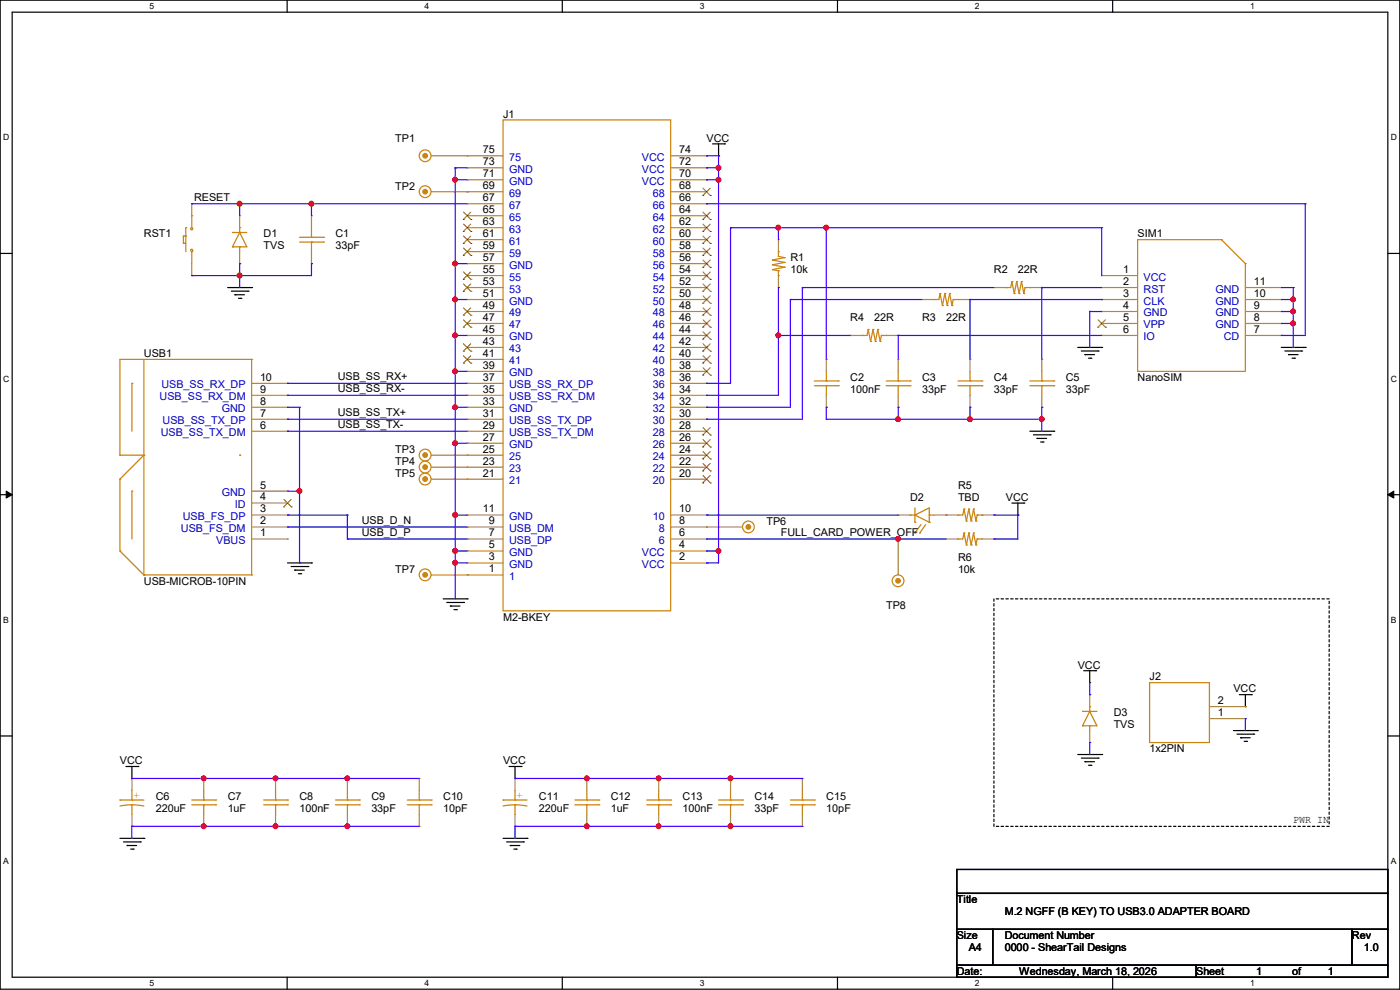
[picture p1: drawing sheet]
<svg xmlns="http://www.w3.org/2000/svg" width="297mm" height="210mm" viewBox="0 0 297 210" stroke-linecap="round" stroke-linejoin="round" font-family="sans-serif">
<path d="M0 0h297v209.8h-297zM2.6 2.6h291.8v204.7h-291.8z" fill="none" stroke="#000" stroke-width=".25"/>
<g fill="#fff">
<path d="M31.7 .3h1v2h-1z"/>
<path d="M31.7 207.6h1v1.9h-1z"/>
</g>
<path d="M60.9 0v2.6M60.9 207.3v2.5" fill="none" stroke="#000" stroke-width=".25"/>
<g fill="#fff">
<path d="M90.1 .3h1v2h-1z"/>
<path d="M90.1 207.6h1v1.9h-1z"/>
</g>
<path d="M119.3 0v2.6M119.3 207.3v2.5" fill="none" stroke="#000" stroke-width=".25"/>
<g fill="#fff">
<path d="M148.5 .3h.9v2h-.9z"/>
<path d="M148.5 207.6h.9v1.9h-.9z"/>
</g>
<path d="M177.7 0v2.6M177.7 207.3v2.5" fill="none" stroke="#000" stroke-width=".25"/>
<g fill="#fff">
<path d="M206.8 .3h1v2h-1z"/>
<path d="M206.8 207.6h1v1.9h-1z"/>
</g>
<path d="M236.1 0v2.6M236.1 207.3v2.5" fill="none" stroke="#000" stroke-width=".25"/>
<g fill="#fff">
<path d="M265.2 .3h1v2h-1z"/>
<path d="M265.2 207.6h1v1.9h-1z"/>
<path d="M.7 28.2h1.2v1.9h-1.2z"/>
<path d="M295.1 28.2h1.2v1.9h-1.2z"/>
<path d="M.7 79.3h1.2v2h-1.2z"/>
<path d="M295.1 79.3h1.2v2h-1.2z"/>
</g>
<path d="M0 53.8h2.6M294.4 53.8h2.6" fill="none" stroke="#000" stroke-width=".25"/>
<g fill="#fff">
<path d="M.7 130.5h1.2v2h-1.2z"/>
<path d="M295.1 130.5h1.1v2h-1.1z"/>
</g>
<path d="M0 104.9h2.6M294.4 104.9h2.6" fill="none" stroke="#000" stroke-width=".25"/>
<path d="M1.3 104.2l1.3 .7-1.3 .8zM294.4 104.9l1.3-.7v1.5z" fill="#000" stroke="#000" stroke-width=".21"/>
<g fill="#fff">
<path d="M.7 181.7h1.2v2h-1.2z"/>
<path d="M295.1 181.7h1.1v2h-1.1z"/>
</g>
<g fill="none" stroke="#000" stroke-width=".25">
<path d="M151.2 30.5h2.5M152.4 33.1h.1M152.4 30.5v2.6M153.7 30.5h.1M48.3 61h5.1M49.1 61.8h3.5M49.8 62.5h.1M49.8 62.5h2.1M50.6 63.3h.5M51.1 63.3h.1M52.6 61.8h.1M53.4 61h.1"/>
<path d="M228.6 73.7h5.1M229.4 74.5h3.6M230.2 75.2h.1M230.2 75.2h2M230.9 76h.5M231.4 76h.1M233 74.5h.1M233.7 73.7h.1M271.8 73.7h5.1M272.6 74.5h3.5M273.3 75.2h.1M273.3 75.2h2.1"/>
<path d="M274.1 76h.5M274.6 76h.1M276.1 74.5h.1M276.9 73.7h.1M218.5 91.5h5.1M219.2 92.2h3.6M220 93h.1M220 93h2M220.8 93.8h.5M221.3 93.8h.1M222.8 92.2h.1M223.6 91.5h.1"/>
<path d="M61 119.4h5.1M66.1 119.4h.1M214.7 106.7h2.5M215.9 109.3h.1M215.9 106.7v2.6M217.2 106.7h.1M61.8 120.2h3.5M62.5 120.9h.1M62.5 120.9h2.1M63.3 121.7h.5M63.8 121.7h.1M65.3 120.2h.1"/>
<path d="M94 127h5.1M94.8 127.8h3.5M95.5 128.6h.1M95.5 128.6h2.1M96.3 129.3h.5M96.8 129.3h.1M98.3 127.8h.1M99.1 127h.1M0 156.1h2.6M229.9 142.3h2.6M231.2 144.8h.1M231.2 142.3v2.5"/>
<path d="M232.5 142.3h.1M261.7 155h5M262.4 155.7h3.6M262.9 147.4h2.6M263.2 156.5h.1M263.2 156.5h2M263.9 157.3h.6M264.2 149.9h.1M264.2 147.4v2.5M264.5 157.3h.1M265.5 147.4h.1M266 155.7h.1"/>
<path d="M266.7 155h.1M294.4 156.1h2.6M25.4 177.8h5.1M26.2 178.6h3.6M26.7 162.6h2.6M27 179.4h.1M27 179.4h2M28 165.1h.1M28 162.6v2.5M29.3 162.6h.1M29.8 178.6h.1M30.5 177.8h.1"/>
<path d="M106.7 177.8h5.1M107.5 178.6h3.5M108 162.6h2.5M108.2 179.4h.1M108.2 179.4h2.1M109.3 165.1h.1M109.3 162.6v2.5M110.5 162.6h.1M111 178.6h.1M111.8 177.8h.1M228.6 160.1h5.1M229.4 160.8h3.6"/>
<path d="M230.2 161.6h.1M230.2 161.6h2M230.9 162.3h.5M231.4 162.3h.1M233 160.8h.1M233.7 160.1h.1M27.7 180.1h.5M28.2 180.1h.1M109 180.1h.5M109.5 180.1h.1M203 184.4h91.4v5.1h-91.4zM203 189.5h91.4v7.6h-91.4z"/>
<path d="M203 197.1h7.6v7.7h-7.6zM210.6 197.1h76.2v7.7h-76.2zM286.8 197.1h7.6v7.7h-7.6zM203 204.8h50.8v2.5h-50.8zM253.8 204.8h40.6v2.5h-40.6z"/>
</g>
<path d="M210.9 127h71.1v48.3h-71.1z" fill="none" stroke="#000" stroke-width=".25" stroke-dasharray=".5"/>
<g fill="none" stroke="#cc8006" stroke-width=".25">
<path d="M106.7 25.4h35.6v104.2h-35.6zM38.9 51.6h.1M38.9 50.1h.1M38.9 51.6h.5M38.9 50.1v1.5M38.9 50.1h.5M39.4 48.3h.1M39.4 50.1h.1M39.4 48.3v5.1M40.7 53.4h.1M40.7 45.8h.1M40.7 45.8v2.5"/>
<path d="M40.7 53.4v2.5M49.3 52.4h.1M49.3 49.3h.1M49.3 49.3h3.1M50.8 49.3h.1M50.8 48.3h.1M50.8 52.4h.1M50.8 49.3l1.6 3.1h-3.1M50.8 49.3l-1.5 3.1M50.8 48.3v1M50.8 52.4v1M63.5 50.3h5.1"/>
<path d="M63.5 51.4h5.1M66.1 50.3h.1M66.1 51.4h.1M66.1 48.3v2M66.1 51.4v2M68.6 50.3h.1M68.6 51.4h.1M163.9 55.2h.1M163.9 57.2h.1M163.9 56.2h.1M163.9 55.2l2.5 .5M163.9 57.2l1.2 .2"/>
<path d="M163.9 56.2l2.5 .5M165.1 53.4h.1M165.1 57.4h.1M165.1 58.5h.1M165.1 53.4v1l1.3 .3M165.1 57.4v1.1M166.4 54.7h.1M166.4 55.7h.1M166.4 56.7h.1M166.4 54.7l-2.5 .5M166.4 56.7l-2.5 .5M166.4 55.7l-2.5 .5"/>
<path d="M214.7 59.7h.1M214.7 59.7l-.3 1.3h-1M214.7 59.7l.5 2.6M215.7 59.7h.1M215.7 59.7l-.5 2.6M215.7 59.7l.5 2.6M216.7 59.7h.1M216.7 59.7l.5 2.6M216.7 59.7l-.5 2.6M259.1 50.8h.1M259.1 50.8h-17.8v28h22.9v-22.9M259.1 50.8l5.1 5.1"/>
<path d="M264.2 55.9h.1M30.5 76.2v45.8M53.4 76.2h.1M53.4 76.2v45.8M53.4 76.2h-28v20.4M175.3 78.8v2M182.9 71.2h.1M184.2 69.9h.1M184.2 69.9l-.3 1.3h-1M184.2 69.9l.5 2.5M184.7 72.4h.1M185.2 69.9h.1"/>
<path d="M185.2 69.9l-.5 2.5M185.2 69.9l.5 2.5M185.7 72.4h.1M186.2 69.9h.1M186.2 69.9l.5 2.5M186.2 69.9l-.5 2.5M186.7 72.4h.1M187 71.2h.1M187 71.2h1M187 71.2l-.3 1.2M188 71.2h.1M190.5 78.8v2"/>
<path d="M198.2 63.5h.1M199.4 62.3h.1M199.4 62.3l-.2 1.2h-1M199.4 62.3l.5 2.5M199.9 64.8h.1M200.4 62.3h.1M200.4 62.3l-.5 2.5M200.4 62.3l.6 2.5M201 64.8h.1M201.5 62.3h.1M201.5 62.3l.5 2.5M201.5 62.3l-.5 2.5"/>
<path d="M202 64.8h.1M202.2 63.5h.1M202.2 63.5h1M202.2 63.5l-.2 1.3M203.2 63.5h.1M205.8 78.8v2M213.4 61h.1M215.2 62.3h.1M216.2 62.3h.1M217.2 62.3h.1M217.5 61h.1M217.5 61h1"/>
<path d="M217.5 61l-.3 1.3M218.5 61h.1M221 78.8v2M25.4 96.6h.1M25.4 96.6h5.1M28 81.3h.1M28 81.3v10.2M30.5 96.6h.1M30.5 96.6l-5.1 5M50.8 96.6h.1M172.8 80.8h5M172.8 81.8h5"/>
<path d="M175.3 80.8h.1M175.3 81.8h.1M175.3 81.8v2.1M177.8 80.8h.1M177.8 81.8h.1M188 80.8h5.1M188 81.8h5.1M190.5 80.8h.1M190.5 81.8h.1M190.5 81.8v2.1M193.1 80.8h.1M193.1 81.8h.1"/>
<path d="M203.2 80.8h5.1M203.2 81.8h5.1M205.8 80.8h.1M205.8 81.8h.1M205.8 81.8v2.1M208.3 80.8h.1M208.3 81.8h.1M218.5 80.8h5.1M218.5 81.8h5.1M221 80.8h.1M221 81.8h.1M221 81.8v2.1"/>
<path d="M223.6 80.8h.1M223.6 81.8h.1M25.4 101.6h.1M25.4 116.9h.1M25.4 101.6v15.3M25.4 116.9l5.1 5.1M28 104.2h.1M28 104.2v10.1M193.1 109.3h.1M193.1 109.3h1M194.1 109.3h.1M194.1 110.8h.1"/>
<path d="M194.1 113.1h.1M194.1 109.3l3-1.6v3.1M194.1 109.3l3 1.5M194.1 107.7v3.1M195.1 113.1h.1M195.4 111.3l-1.3 1.8M196.4 111.3l-1.3 1.8M197.1 110.8h.1M197.1 109.3h.1M197.1 109.3h1.1M203.2 114.3h.1M203.2 109.3h.1"/>
<path d="M204.5 113.1h.1M204.5 108h.1M204.5 113.1l-.2 1.2h-1.1M204.5 113.1l.5 2.5M204.5 108l.5 2.5M204.5 108l-.2 1.3h-1.1M205 115.6h.1M205 110.5h.1M205.5 113.1h.1M205.5 108h.1M205.5 108l-.5 2.5M205.5 113.1l-.5 2.5"/>
<path d="M205.5 108l.5 2.5M205.5 113.1l.5 2.5M206 115.6h.1M206 110.5h.1M206.5 113.1h.1M206.5 108h.1M206.5 108l-.5 2.5M206.5 113.1l.6 2.5M206.5 113.1l-.5 2.5M206.5 108l.6 2.5M207.1 115.6h.1M207.1 110.5h.1"/>
<path d="M207.3 114.3h.1M207.3 109.3h.1M207.3 114.3h1M207.3 114.3l-.2 1.3M207.3 109.3l-.2 1.2M207.3 109.3h1M208.3 114.3h.1M208.3 109.3h.1M30.5 122h.1M30.5 122h22.9M53.4 122h.1M229.7 154h.1"/>
<path d="M229.7 150.9h.1M229.7 150.9h3M231.2 150.9h.1M231.2 149.9h.1M231.2 154h.1M231.2 150.9l1.5 3.1h-3M231.2 150.9l-1.5 3.1M231.2 149.9v1M231.2 154v1M243.9 144.8h12.7v12.7h-12.7zM25.4 169.7h.1M25.4 171a12.6 12.6 0 0 1 5.1 0"/>
<path d="M25.4 169.7h5.1M28 170.7h.1M28 169.7h.1M28 167.7v2M28 170.7v2.1M40.7 169.7h5.1M40.7 170.7h5.1M43.2 169.7h.1M43.2 170.7h.1M43.2 167.7v2M43.2 170.7v2.1M45.8 169.7h.1"/>
<path d="M45.8 170.7h.1M55.9 169.7h5.1M55.9 170.7h5.1M58.5 169.7h.1M58.5 170.7h.1M58.5 167.7v2M58.5 170.7v2.1M61 169.7h.1M61 170.7h.1M71.2 169.7h5M71.2 170.7h5M73.7 169.7h.1"/>
<path d="M73.7 170.7h.1M73.7 167.7v2M73.7 170.7v2.1M76.2 169.7h.1M76.2 170.7h.1M86.4 169.7h5.1M86.4 170.7h5.1M88.9 169.7h.1M88.9 170.7h.1M88.9 167.7v2M88.9 170.7v2.1M91.5 169.7h.1"/>
<path d="M91.5 170.7h.1M106.7 169.7h.1M106.7 171a12.6 12.6 0 0 1 5.1 0M106.7 169.7h5.1M109.3 170.7h.1M109.3 169.7h.1M109.3 167.7v2M109.3 170.7v2.1M122 169.7h5M122 170.7h5M124.5 169.7h.1M124.5 170.7h.1"/>
<path d="M124.5 167.7v2M124.5 170.7v2.1M127 169.7h.1M127 170.7h.1M137.2 169.7h5.1M137.2 170.7h5.1M139.7 169.7h.1M139.7 170.7h.1M139.7 167.7v2M139.7 170.7v2.1M142.3 169.7h.1M142.3 170.7h.1"/>
<path d="M152.4 169.7h5.1M152.4 170.7h5.1M155 169.7h.1M155 170.7h.1M155 167.7v2M155 170.7v2.1M157.5 169.7h.1M157.5 170.7h.1M167.7 169.7h5.1M167.7 170.7h5.1M170.2 169.7h.1M170.2 170.7h.1"/>
<path d="M170.2 167.7v2M170.2 170.7v2.1M172.8 169.7h.1M172.8 170.7h.1"/>
<circle cx="90.2" cy="33" r="1.25"/>
<circle cx="40.7" cy="53.1" r=".23"/>
<circle cx="40.7" cy="48.5" r=".23"/>
<circle cx="90.2" cy="40.7" r="1.25"/>
<circle cx="90.2" cy="99.1" r="1.25"/>
<circle cx="90.2" cy="96.5" r="1.25"/>
<circle cx="90.2" cy="101.6" r="1.25"/>
<circle cx="158.8" cy="111.8" r="1.25"/>
<circle cx="90.2" cy="121.9" r="1.25"/>
<circle cx="190.5" cy="123.2" r="1.25"/>
</g>
<g fill="none" stroke="#a84" stroke-width=".25">
<path d="M91.5 33.1h15.2M99.1 38.1h.1M99.1 35.6h.1M99.1 33.1h.1M99.1 38.1h7.6M99.1 35.6h7.6M142.3 38.1h7.6M142.3 35.6h7.6M142.3 33.1h7.6M149.9 38.1h.1M149.9 35.6h.1M149.9 33.1h.1"/>
<path d="M40.7 58.5h.1M40.7 43.2h.1M40.7 43.2v2.6M40.7 55.9v2.6M50.8 55.9h.1M50.8 45.8h.1M50.8 45.8v2.5M50.8 53.4v2.5M66.1 55.9h.1M66.1 45.8h.1M66.1 45.8v2.5M66.1 53.4v2.5"/>
<path d="M91.5 40.7h15.2M99.1 58.5h.1M99.1 55.9h.1M99.1 53.4h.1M99.1 50.8h.1M99.1 48.3h.1M99.1 45.8h.1M99.1 43.2h.1M99.1 40.7h.1M99.1 58.5h7.6M99.1 55.9h7.6M99.1 53.4h7.6"/>
<path d="M99.1 50.8h7.6M99.1 48.3h7.6M99.1 45.8h7.6M99.1 43.2h7.6M142.3 58.5h7.6M142.3 55.9h7.6M142.3 53.4h7.6M142.3 50.8h7.6M142.3 48.3h7.6M142.3 45.8h7.6M142.3 43.2h7.6M142.3 40.7h7.6"/>
<path d="M149.9 58.5h.1M149.9 55.9h.1M149.9 53.4h.1M149.9 50.8h.1M149.9 48.3h.1M149.9 45.8h.1M149.9 43.2h.1M149.9 40.7h.1M165.1 50.8h.1M165.1 50.8v2.6M165.1 58.5v2.5M233.7 58.5h.1"/>
<path d="M233.7 58.5h7.6M99.1 78.8h.1M99.1 76.2h.1M99.1 73.7h.1M99.1 71.2h.1M99.1 68.6h.1M99.1 66.1h.1M99.1 63.5h.1M99.1 61h.1M99.1 71.2h7.6M99.1 78.8h7.6M99.1 76.2h7.6"/>
<path d="M99.1 73.7h7.6M99.1 68.6h7.6M99.1 66.1h7.6M99.1 63.5h7.6M99.1 61h7.6M142.3 71.2h7.6M142.3 78.8h7.6M142.3 76.2h7.6M142.3 73.7h7.6M142.3 68.6h7.6M142.3 66.1h7.6M142.3 63.5h7.6"/>
<path d="M142.3 61h7.6M149.9 78.8h.1M149.9 76.2h.1M149.9 73.7h.1M149.9 71.2h.1M149.9 68.6h.1M149.9 66.1h.1M149.9 63.5h.1M149.9 61h.1M165.1 61h.1M175.3 76.2h.1M175.3 76.2v2.6"/>
<path d="M180.4 71.2h.1M180.4 71.2h2.5M188 71.2h2.5M190.5 71.2h.1M190.5 76.2h.1M190.5 76.2v2.6M195.6 63.5h.1M195.6 63.5h2.6M203.2 63.5h2.6M205.8 76.2h.1M205.8 63.5h.1M205.8 76.2v2.6"/>
<path d="M210.9 61h.1M210.9 61h2.5M218.5 61h2.5M221 76.2h.1M221 61h.1M221 76.2v2.6M233.7 61h.1M233.7 63.5h.1M233.7 66.1h.1M233.7 68.6h.1M233.7 71.2h.1M233.7 71.2h7.6"/>
<path d="M233.7 68.6h7.6M233.7 66.1h7.6M233.7 63.5h7.6M233.7 61h7.6M264.2 71.2h7.6M264.2 68.6h7.6M264.2 66.1h7.6M264.2 63.5h7.6M264.2 61h7.6M271.8 71.2h.1M271.8 68.6h.1M271.8 66.1h.1"/>
<path d="M271.8 63.5h.1M271.8 61h.1M53.4 91.5h7.6M53.4 88.9h7.6M53.4 86.4h7.6M53.4 83.9h7.6M53.4 81.3h7.6M61 91.5h.1M61 88.9h.1M61 86.4h.1M61 83.9h.1M61 81.3h.1"/>
<path d="M91.5 99.1h15.2M91.5 96.6h15.2M99.1 99.1h.1M99.1 96.6h.1M99.1 94h.1M99.1 91.5h.1M99.1 88.9h.1M99.1 86.4h.1M99.1 83.9h.1M99.1 81.3h.1M99.1 91.5h7.6M99.1 88.9h7.6"/>
<path d="M99.1 86.4h7.6M99.1 83.9h7.6M99.1 81.3h7.6M99.1 94h7.6M142.3 91.5h7.6M142.3 88.9h7.6M142.3 86.4h7.6M142.3 83.9h7.6M142.3 81.3h7.6M142.3 99.1h7.6M142.3 96.6h7.6M142.3 94h7.6"/>
<path d="M149.9 99.1h.1M149.9 96.6h.1M149.9 94h.1M149.9 91.5h.1M149.9 88.9h.1M149.9 86.4h.1M149.9 83.9h.1M149.9 81.3h.1M175.3 86.4h.1M175.3 83.9v2.5M190.5 86.4h.1M190.5 83.9v2.5"/>
<path d="M205.8 86.4h.1M205.8 83.9v2.5M221 86.4h.1M221 83.9v2.5M53.4 114.3h7.6M53.4 111.8h7.6M53.4 109.3h7.6M53.4 106.7h7.6M53.4 104.2h7.6M61 114.3h.1M61 111.8h.1M61 109.3h.1"/>
<path d="M61 106.7h.1M61 104.2h.1M91.5 101.6h15.2M99.1 101.6h.1M99.1 119.4h.1M99.1 116.9h.1M99.1 114.3h.1M99.1 111.8h.1M99.1 109.3h.1M99.1 114.3h7.6M99.1 111.8h7.6M99.1 109.3h7.6"/>
<path d="M99.1 119.4h7.6M99.1 116.9h7.6M142.3 114.3h7.6M142.3 111.8h15.2M142.3 109.3h7.6M142.3 101.6h7.6M142.3 119.4h7.6M142.3 116.9h7.6M149.9 119.4h.1M149.9 116.9h.1M149.9 114.3h.1M149.9 111.8h.1"/>
<path d="M149.9 109.3h.1M149.9 101.6h.1M190.5 114.3h.1M190.5 109.3h.1M190.5 109.3h2.6M190.5 114.3v7.7M198.2 109.3h5M200.7 114.3h.1M200.7 109.3h.1M200.7 114.3h2.5M208.3 114.3h2.6M208.3 109.3h2.6"/>
<path d="M210.9 114.3h.1M210.9 109.3h.1M91.5 122h15.2M99.1 122h.1M231.2 157.5h.1M231.2 147.4h.1M231.2 147.4v2.5M231.2 155v2.5M256.6 152.4h7.6M256.6 149.9h7.6M264.2 152.4h.1M264.2 149.9h.1"/>
<path d="M28 165.1h.1M28 175.3h.1M28 165.1v2.6M28 172.8v2.5M43.2 175.3h.1M43.2 165.1h.1M43.2 165.1v2.6M43.2 172.8v2.5M58.5 175.3h.1M58.5 165.1h.1M58.5 165.1v2.6M58.5 172.8v2.5"/>
<path d="M73.7 175.3h.1M73.7 165.1h.1M73.7 165.1v2.6M73.7 172.8v2.5M88.9 175.3h.1M88.9 165.1h.1M88.9 165.1v2.6M88.9 172.8v2.5M109.3 165.1h.1M109.3 175.3h.1M109.3 165.1v2.6M109.3 172.8v2.5"/>
<path d="M124.5 175.3h.1M124.5 165.1h.1M124.5 165.1v2.6M124.5 172.8v2.5M139.7 175.3h.1M139.7 165.1h.1M139.7 165.1v2.6M139.7 172.8v2.5M155 175.3h.1M155 165.1h.1M155 165.1v2.6M155 172.8v2.5"/>
<path d="M170.2 175.3h.1M170.2 165.1h.1M170.2 165.1v2.6M170.2 172.8v2.5"/>
</g>
<g fill="none" stroke="#804000" stroke-width=".21">
<path d="M149.1 39.9l1.6 1.6M150.7 39.9l-1.6 1.6M98.3 59.3h.1M98.3 54.2h.1M98.3 51.6h.1M98.3 49.1h.1M98.3 46.6h.1M98.3 57.7l1.6 1.6M98.3 52.6l1.6 1.6M98.3 50.1l1.6 1.5M98.3 47.5l1.6 1.6M98.3 45l1.6 1.6"/>
<path d="M99.9 57.7l-1.6 1.6M99.9 52.6l-1.6 1.6M99.9 50.1l-1.6 1.5M99.9 47.5l-1.6 1.6M99.9 45l-1.6 1.6M99.9 59.3h.1M99.9 54.2h.1M99.9 51.6h.1M99.9 49.1h.1M99.9 46.6h.1M149.1 59.3h.1M149.1 56.7h.1"/>
<path d="M149.1 54.2h.1M149.1 51.6h.1M149.1 49.1h.1M149.1 46.6h.1M149.1 41.5h.1M149.1 57.7l1.6 1.6M149.1 55.2l1.6 1.5M149.1 52.6l1.6 1.6M149.1 50.1l1.6 1.5M149.1 47.5l1.6 1.6M149.1 45l1.6 1.6M150.7 57.7l-1.6 1.6"/>
<path d="M150.7 55.2l-1.6 1.5M150.7 52.6l-1.6 1.6M150.7 50.1l-1.6 1.5M150.7 47.5l-1.6 1.6M150.7 45l-1.6 1.6M150.7 59.3h.1M150.7 56.7h.1M150.7 54.2h.1M150.7 51.6h.1M150.7 49.1h.1M150.7 46.6h.1M150.7 41.5h.1"/>
<path d="M98.3 77h.1M98.3 74.5h.1M98.3 69.4h.1M98.3 66.9h.1M98.3 61.8h.1M98.3 75.5l1.6 1.5M98.3 72.9l1.6 1.6M98.3 67.9l1.6 1.5M98.3 65.3l1.6 1.6M98.3 60.2l1.6 1.6M99.9 67.9l-1.6 1.5M99.9 75.5l-1.6 1.5"/>
<path d="M99.9 72.9l-1.6 1.6M99.9 65.3l-1.6 1.6M99.9 60.2l-1.6 1.6M99.9 77h.1M99.9 74.5h.1M99.9 69.4h.1M99.9 66.9h.1M99.9 61.8h.1M149.1 79.6h.1M149.1 77h.1M149.1 74.5h.1M149.1 72h.1"/>
<path d="M149.1 69.4h.1M149.1 66.9h.1M149.1 64.3h.1M149.1 61.8h.1M149.1 78l1.6 1.6M149.1 75.5l1.6 1.5M149.1 72.9l1.6 1.6M149.1 70.4l1.6 1.6M149.1 67.9l1.6 1.5M149.1 65.3l1.6 1.6M149.1 62.8l1.6 1.5M149.1 60.2l1.6 1.6"/>
<path d="M150.7 78l-1.6 1.6M150.7 75.5l-1.6 1.5M150.7 72.9l-1.6 1.6M150.7 70.4l-1.6 1.6M150.7 67.9l-1.6 1.5M150.7 65.3l-1.6 1.6M150.7 62.8l-1.6 1.5M150.7 60.2l-1.6 1.6M150.7 79.6h.1M150.7 77h.1M150.7 74.5h.1M150.7 72h.1"/>
<path d="M150.7 69.4h.1M150.7 66.9h.1M150.7 64.3h.1M150.7 61.8h.1M232.9 69.4h.1M233 67.9l1.5 1.5M234.5 67.9l-1.6 1.5M234.5 69.4h.1M149.1 99.9h.1M149.1 97.4h.1M149.1 94.8h.1M149.1 92.3h.1"/>
<path d="M149.1 98.3l1.6 1.6M149.1 95.8l1.6 1.6M149.1 93.3l1.6 1.5M149.1 90.7l1.6 1.6M150.7 98.3l-1.6 1.6M150.7 95.8l-1.6 1.6M150.7 93.3l-1.6 1.5M150.7 90.7l-1.6 1.6M150.7 99.9h.1M150.7 97.4h.1M150.7 94.8h.1M150.7 92.3h.1"/>
<path d="M60.2 107.5h.1M60.2 106l1.6 1.5M61.8 106l-1.6 1.5M61.8 107.5h.1M149.1 102.4h.1M149.1 100.9l1.6 1.5M150.7 100.9l-1.6 1.5M150.7 102.4h.1"/>
</g>
<g fill="#cc8006" stroke="#cc8006" stroke-width=".25">
<circle cx="90.2" cy="101.6" r=".49"/>
<circle cx="190.5" cy="123.2" r=".49"/>
<circle cx="90.2" cy="99.1" r=".49"/>
<circle cx="90.2" cy="121.9" r=".49"/>
<circle cx="90.2" cy="96.5" r=".49"/>
<circle cx="90.2" cy="33" r=".49"/>
<circle cx="90.2" cy="40.7" r=".49"/>
<circle cx="158.8" cy="111.8" r=".49"/>
</g>
<g fill="none" stroke="#4200ff" stroke-width=".25">
<path d="M96.6 35.6h.1M96.6 38.1h.1M96.6 35.6h2.5M96.6 35.6v91.4M96.6 38.1h2.5M149.9 33.1h.1M149.9 35.6h.1M149.9 38.1h.1M149.9 35.6h2.5M149.9 38.1h2.5M149.9 33.1h2.5M152.4 33.1h.1"/>
<path d="M152.4 35.6h.1M152.4 38.1h.1M152.4 33.1v86.3h-2.5M40.7 43.2h.1M40.7 58.5h.1M40.7 43.2h58.4M50.8 43.2h.1M50.8 55.9h.1M50.8 58.5h.1M50.8 43.2v2.6M50.8 55.9v5.1M66.1 43.2h.1"/>
<path d="M66.1 55.9h.1M66.1 43.2v2.6M66.1 55.9v2.6h-25.4M96.6 55.9h.1M96.6 55.9h2.5M149.9 43.2h.1M149.9 43.2h127M155 48.3h.1M155 48.3v33h-5.1M155 48.3h78.7M165.1 48.3h.1M165.1 48.3v2.5"/>
<path d="M175.3 48.3h.1M175.3 48.3v27.9M233.7 48.3h.1M233.7 48.3v10.2M276.9 43.2h.1M276.9 43.2v28h-5.1M96.6 63.5h.1M96.6 71.2h.1M96.6 78.8h.1M96.6 63.5h2.5M96.6 71.2h2.5M96.6 78.8h2.5"/>
<path d="M165.1 71.2h.1M165.1 61h.1M165.1 61v22.9h-15.2M165.1 71.2h15.3M167.7 63.5h.1M167.7 63.5h27.9M167.7 63.5v22.9h-17.8M170.2 61h.1M170.2 61v27.9h-20.3M170.2 61h40.7M190.5 71.2h.1M190.5 71.2h43.2"/>
<path d="M190.5 71.2v5M205.8 63.5h.1M205.8 63.5h27.9M205.8 63.5v12.7M221 61h.1M221 61h12.7M221 61v15.2M231.2 66.1h.1M231.2 66.1v7.6M231.2 66.1h2.5M233.7 63.5h.1M271.8 71.2h.1"/>
<path d="M271.8 63.5h2.6M271.8 66.1h2.6M271.8 61h2.6M271.8 68.6h2.6M274.4 61h.1M274.4 63.5h.1M274.4 66.1h.1M274.4 68.6h.1M274.4 73.7h.1M274.4 61v12.7M61 83.9h.1M61 81.3h.1"/>
<path d="M61 91.5h.1M61 88.9h.1M61 83.9h38.1M61 81.3h38.1M61 91.5h38.1M61 88.9h38.1M61 86.4h2.5M63.5 86.4h.1M63.5 86.4v33M96.6 86.4h.1M96.6 94h.1M96.6 86.4h2.5"/>
<path d="M96.6 94h2.5M149.9 88.9h.1M149.9 86.4h.1M149.9 83.9h.1M149.9 81.3h.1M175.3 88.9h.1M175.3 86.4h.1M175.3 88.9h45.7M175.3 86.4v2.5M190.5 88.9h.1M190.5 86.4h.1M190.5 86.4v2.5"/>
<path d="M205.8 88.9h.1M205.8 86.4h.1M205.8 86.4v2.5M221 86.4h.1M221 88.9h.1M221 86.4v5.1M61 109.3h.1M61 111.8h.1M61 109.3h12.7M61 111.8h38.1M61 104.2h2.5M63.5 104.2h.1"/>
<path d="M63.5 119.4h.1M73.7 109.3h.1M73.7 114.3h.1M73.7 109.3v5M73.7 114.3h25.4M96.6 109.3h.1M96.6 116.9h.1M96.6 119.4h.1M96.6 109.3h2.5M96.6 116.9h2.5M96.6 119.4h2.5M149.9 119.4h.1"/>
<path d="M149.9 116.9h.1M149.9 114.3h.1M149.9 109.3h.1M149.9 109.3h40.6M149.9 114.3h50.8M149.9 116.9h2.5M152.4 116.9h.1M190.5 114.3h.1M210.9 109.3h.1M210.9 114.3h.1M210.9 109.3h5M215.9 109.3h.1"/>
<path d="M215.9 109.3v5h-5M231.2 157.5h.1M231.2 147.4h.1M231.2 144.8v2.6M231.2 157.5v2.6M264.2 152.4h.1M264.2 152.4v2.6M28 165.1h.1M28 175.3h.1M28 165.1h60.9M28 175.3h60.9M28 175.3v2.5"/>
<path d="M43.2 165.1h.1M43.2 175.3h.1M58.5 165.1h.1M58.5 175.3h.1M73.7 165.1h.1M73.7 175.3h.1M109.3 165.1h.1M109.3 175.3h.1M109.3 165.1h60.9M109.3 175.3h60.9M109.3 175.3v2.5M124.5 165.1h.1"/>
<path d="M124.5 175.3h.1M139.7 165.1h.1M139.7 175.3h.1M155 165.1h.1M155 175.3h.1"/>
</g>
<g fill="#f00" stroke="#f00" stroke-width=".25">
<circle cx="96.5" cy="55.9" r=".49"/>
<circle cx="96.5" cy="38.1" r=".49"/>
<circle cx="96.5" cy="71.1" r=".49"/>
<circle cx="96.5" cy="63.5" r=".49"/>
<circle cx="96.5" cy="86.4" r=".49"/>
<circle cx="96.5" cy="78.8" r=".49"/>
<circle cx="96.5" cy="109.2" r=".49"/>
<circle cx="96.5" cy="94" r=".49"/>
<circle cx="96.5" cy="116.9" r=".49"/>
<circle cx="96.5" cy="119.4" r=".49"/>
<circle cx="152.4" cy="116.9" r=".49"/>
<circle cx="152.4" cy="35.6" r=".49"/>
<circle cx="152.4" cy="38.1" r=".49"/>
<circle cx="43.2" cy="165.1" r=".49"/>
<circle cx="58.4" cy="165.1" r=".49"/>
<circle cx="73.7" cy="165.1" r=".49"/>
<circle cx="43.2" cy="175.3" r=".49"/>
<circle cx="58.4" cy="175.3" r=".49"/>
<circle cx="73.7" cy="175.3" r=".49"/>
<circle cx="124.5" cy="165.1" r=".49"/>
<circle cx="155" cy="165.1" r=".49"/>
<circle cx="139.7" cy="165.1" r=".49"/>
<circle cx="124.5" cy="175.3" r=".49"/>
<circle cx="155" cy="175.3" r=".49"/>
<circle cx="139.7" cy="175.3" r=".49"/>
<circle cx="190.5" cy="114.3" r=".49"/>
<circle cx="50.8" cy="43.2" r=".49"/>
<circle cx="66.1" cy="43.2" r=".49"/>
<circle cx="50.8" cy="58.4" r=".49"/>
<circle cx="165.1" cy="71.1" r=".49"/>
<circle cx="205.8" cy="88.9" r=".49"/>
<circle cx="221" cy="88.9" r=".49"/>
<circle cx="190.5" cy="88.9" r=".49"/>
<circle cx="175.3" cy="48.3" r=".49"/>
<circle cx="165.1" cy="48.3" r=".49"/>
<circle cx="63.5" cy="104.2" r=".49"/>
<circle cx="274.3" cy="63.5" r=".49"/>
<circle cx="274.3" cy="66.1" r=".49"/>
<circle cx="274.3" cy="68.6" r=".49"/>
</g>
<g font-size="2.3">
<text x="106.7" y="25">J1</text>
<text x="83.9" y="30.1">TP1</text>
<text x="102.4" y="35.1">73</text>
<text x="102.4" y="32.5">75</text>
<text x="144.1" y="35.1">72</text>
<text x="144.1" y="32.5">74</text>
<text x="149.9" y="30.1">VCC</text>
<text x="83.9" y="40.2">TP2</text>
<text x="102.4" y="40.1">69</text>
<text x="102.4" y="37.6">71</text>
<text x="144.1" y="40.1">68</text>
<text x="144.1" y="37.6">70</text>
<text x="41.2" y="42.7">RESET</text>
<text x="102.4" y="47.8">63</text>
<text x="102.4" y="45.2">65</text>
<text x="102.4" y="42.7">67</text>
<text x="144.1" y="47.8">62</text>
<text x="144.1" y="45.2">64</text>
<text x="144.1" y="42.7">66</text>
<text x="30.5" y="50.4">RST1</text>
<text x="55.9" y="50.4">D1</text>
<text x="55.9" y="52.9">TVS</text>
<text x="71.2" y="50.4">C1</text>
<text x="71.2" y="52.9">33pF</text>
<text x="102.4" y="52.8">59</text>
<text x="102.4" y="50.3">61</text>
<text x="144.1" y="52.8">58</text>
<text x="144.1" y="50.3">60</text>
<text x="241.3" y="50.4">SIM1</text>
<text x="102.4" y="57.9">55</text>
<text x="102.4" y="55.4">57</text>
<text x="144.1" y="57.9">54</text>
<text x="144.1" y="55.4">56</text>
<text x="167.7" y="55.5">R1</text>
<text x="167.7" y="58">10k</text>
<text x="210.9" y="58">R2</text>
<text x="216" y="58">22R</text>
<text x="238.3" y="57.9">1</text>
<text x="102.4" y="65.5">49</text>
<text x="102.4" y="63">51</text>
<text x="102.4" y="60.5">53</text>
<text x="144.1" y="65.5">48</text>
<text x="144.1" y="63">50</text>
<text x="144.1" y="60.5">52</text>
<text x="238.3" y="60.5">2</text>
<text x="238.3" y="63">3</text>
<text x="238.3" y="65.5">4</text>
<text x="266" y="65.5">9</text>
<text x="266" y="63">10</text>
<text x="266" y="60.5">11</text>
<text x="102.4" y="70.6">45</text>
<text x="102.4" y="68.1">47</text>
<text x="144.1" y="70.6">44</text>
<text x="144.1" y="68.1">46</text>
<text x="180.4" y="68.2">R4</text>
<text x="185.5" y="68.2">22R</text>
<text x="195.6" y="68.2">R3</text>
<text x="200.7" y="68.2">22R</text>
<text x="238.3" y="68.1">5</text>
<text x="238.3" y="70.6">6</text>
<text x="266" y="70.6">7</text>
<text x="266" y="68.1">8</text>
<text x="30.5" y="75.8">USB1</text>
<text x="102.4" y="75.7">41</text>
<text x="102.4" y="73.2">43</text>
<text x="144.1" y="75.7">40</text>
<text x="144.1" y="73.2">42</text>
<text x="55.2" y="83.3">9</text>
<text x="55.2" y="80.8">10</text>
<text x="71.7" y="83.1">USB_SS_RX-</text>
<text x="71.7" y="80.6">USB_SS_RX+</text>
<text x="102.4" y="83.3">35</text>
<text x="102.4" y="80.8">37</text>
<text x="102.4" y="78.2">39</text>
<text x="144.1" y="83.3">34</text>
<text x="144.1" y="80.8">36</text>
<text x="144.1" y="78.2">38</text>
<text x="180.4" y="80.9">C2</text>
<text x="180.4" y="83.4">100nF</text>
<text x="195.6" y="80.9">C3</text>
<text x="195.6" y="83.4">33pF</text>
<text x="210.9" y="80.9">C4</text>
<text x="210.9" y="83.4">33pF</text>
<text x="226.1" y="80.9">C5</text>
<text x="226.1" y="83.4">33pF</text>
<text x="241.3" y="80.9">NanoSIM</text>
<text x="55.2" y="88.4">7</text>
<text x="55.2" y="85.9">8</text>
<text x="71.7" y="88.2">USB_SS_TX+</text>
<text x="102.4" y="88.4">31</text>
<text x="102.4" y="85.9">33</text>
<text x="144.1" y="88.4">30</text>
<text x="144.1" y="85.9">32</text>
<text x="55.2" y="90.9">6</text>
<text x="71.7" y="90.8">USB_SS_TX-</text>
<text x="102.4" y="93.5">27</text>
<text x="102.4" y="90.9">29</text>
<text x="144.1" y="93.5">26</text>
<text x="144.1" y="90.9">28</text>
<text x="83.9" y="101.2">TP5</text>
<text x="83.9" y="98.6">TP4</text>
<text x="83.9" y="96.1">TP3</text>
<text x="102.4" y="101.1">21</text>
<text x="102.4" y="98.6">23</text>
<text x="102.4" y="96">25</text>
<text x="144.1" y="101.1">20</text>
<text x="144.1" y="98.6">22</text>
<text x="144.1" y="96">24</text>
<text x="55.2" y="106.2">4</text>
<text x="55.2" y="103.6">5</text>
<text x="193.1" y="106.3">D2</text>
<text x="203.2" y="103.7">R5</text>
<text x="203.2" y="106.3">TBD</text>
<text x="213.4" y="106.3">VCC</text>
<text x="55.2" y="113.8">1</text>
<text x="55.2" y="111.3">2</text>
<text x="55.2" y="108.7">3</text>
<text x="76.8" y="113.6">USB_D_P</text>
<text x="76.8" y="111.1">USB_D_N</text>
<text x="102.4" y="108.7">11</text>
<text x="103.7" y="113.8">7</text>
<text x="103.7" y="111.3">9</text>
<text x="144.1" y="113.8">6</text>
<text x="144.1" y="111.3">8</text>
<text x="144.1" y="108.7">10</text>
<text x="162.6" y="111.3">TP6</text>
<text x="165.7" y="113.6">FULL_CARD_POWER_OFF</text>
<text x="103.7" y="118.9">3</text>
<text x="103.7" y="116.3">5</text>
<text x="144.1" y="118.9">2</text>
<text x="144.1" y="116.3">4</text>
<text x="203.2" y="119">R6</text>
<text x="30.5" y="124">USB-MICROB-10PIN</text>
<text x="83.9" y="121.5">TP7</text>
<text x="103.7" y="121.4">1</text>
<text x="203.2" y="121.5">10k</text>
<text x="106.7" y="131.7">M2-BKEY</text>
<text x="188" y="129.1">TP8</text>
<text x="228.6" y="141.8">VCC</text>
<text x="243.9" y="144.4">J2</text>
<text x="258.4" y="149.4">2</text>
<text x="261.7" y="146.9">VCC</text>
<text x="236.3" y="152">D3</text>
<text x="236.3" y="154.5">TVS</text>
<text x="258.4" y="151.9">1</text>
<text x="243.9" y="159.6">1x2PIN</text>
<text x="25.4" y="162.1">VCC</text>
<text x="106.7" y="162.1">VCC</text>
<text x="33.1" y="169.8">C6</text>
<text x="33.1" y="172.3">220uF</text>
<text x="48.3" y="169.8">C7</text>
<text x="48.3" y="172.3">1uF</text>
<text x="63.5" y="169.8">C8</text>
<text x="63.5" y="172.3">100nF</text>
<text x="78.8" y="169.8">C9</text>
<text x="78.8" y="172.3">33pF</text>
<text x="94" y="169.8">C10</text>
<text x="94" y="172.3">10pF</text>
<text x="114.3" y="169.8">C11</text>
<text x="114.3" y="172.3">220uF</text>
<text x="129.6" y="169.8">C12</text>
<text x="129.6" y="172.3">1uF</text>
<text x="144.8" y="169.8">C13</text>
<text x="144.8" y="172.3">100nF</text>
<text x="160.1" y="169.8">C14</text>
<text x="160.1" y="172.3">33pF</text>
<text x="175.3" y="169.8">C15</text>
<text x="175.3" y="172.3">10pF</text>
<text x="274.4" y="174.6">PWR IN</text>
<text x="203" y="191.6">Title</text>
<text x="213.2" y="194.1">M.2 NGFF (B KEY) TO USB3.0 ADAPTER BOARD</text>
<text x="203" y="199.2">Size</text>
<text x="205.5" y="201.8">A4</text>
<text x="213.1" y="199.2">Document Number</text>
<text x="213.2" y="201.8">0000 - ShearTail Designs</text>
<text x="286.8" y="199.2">Rev</text>
<text x="289.4" y="201.8">1.0</text>
<text x="203" y="206.8">Date:</text>
<text x="216.2" y="206.8">Wednesday, March 18, 2026</text>
<text x="253.8" y="206.8">Sheet</text>
<text x="266.5" y="206.8">1</text>
<text x="274.1" y="206.8">of</text>
<text x="281.7" y="206.8">1</text>
</g>
<g font-size="2.3" fill="#00c">
<text x="108" y="34.1">75</text>
<text x="136.2" y="34.1">VCC</text>
<text x="108" y="41.7">69</text>
<text x="108" y="39.2">GND</text>
<text x="108" y="36.7">GND</text>
<text x="136.2" y="39.2">VCC</text>
<text x="136.2" y="36.7">VCC</text>
<text x="138.5" y="41.7">68</text>
<text x="108" y="46.8">65</text>
<text x="108" y="44.3">67</text>
<text x="138.5" y="46.8">64</text>
<text x="138.5" y="44.3">66</text>
<text x="108" y="51.9">61</text>
<text x="108" y="49.4">63</text>
<text x="138.5" y="51.9">60</text>
<text x="138.5" y="49.4">62</text>
<text x="108" y="59.5">55</text>
<text x="108" y="57">GND</text>
<text x="108" y="54.4">59</text>
<text x="138.5" y="59.5">54</text>
<text x="138.5" y="57">56</text>
<text x="138.5" y="54.4">58</text>
<text x="242.6" y="59.5">VCC</text>
<text x="108" y="64.6">GND</text>
<text x="108" y="62.1">53</text>
<text x="138.5" y="64.6">50</text>
<text x="138.5" y="62.1">52</text>
<text x="242.6" y="62.1">RST</text>
<text x="242.6" y="64.6">CLK</text>
<text x="257.9" y="64.6">GND</text>
<text x="257.9" y="62.1">GND</text>
<text x="108" y="69.7">47</text>
<text x="108" y="67.1">49</text>
<text x="138.5" y="69.7">46</text>
<text x="138.5" y="67.1">48</text>
<text x="242.6" y="67.1">GND</text>
<text x="242.6" y="69.7">VPP</text>
<text x="257.9" y="69.7">GND</text>
<text x="257.9" y="67.1">GND</text>
<text x="108" y="77.3">41</text>
<text x="108" y="74.8">43</text>
<text x="108" y="72.2">GND</text>
<text x="138.5" y="77.3">40</text>
<text x="138.5" y="74.8">42</text>
<text x="138.5" y="72.2">44</text>
<text x="242.6" y="72.2">IO</text>
<text x="259.6" y="72.2">CD</text>
<text x="34.2" y="82.4">USB_SS_RX_DP</text>
<text x="108" y="82.4">USB_SS_RX_DP</text>
<text x="108" y="79.8">GND</text>
<text x="138.5" y="82.4">36</text>
<text x="138.5" y="79.8">38</text>
<text x="33.9" y="84.9">USB_SS_RX_DM</text>
<text x="47" y="87.5">GND</text>
<text x="108" y="87.5">GND</text>
<text x="108" y="84.9">USB_SS_RX_DM</text>
<text x="138.5" y="87.5">32</text>
<text x="138.5" y="84.9">34</text>
<text x="34.1" y="92.5">USB_SS_TX_DM</text>
<text x="34.5" y="90">USB_SS_TX_DP</text>
<text x="108" y="95.1">GND</text>
<text x="108" y="92.5">USB_SS_TX_DM</text>
<text x="108" y="90">USB_SS_TX_DP</text>
<text x="138.5" y="95.1">26</text>
<text x="138.5" y="92.5">28</text>
<text x="138.5" y="90">30</text>
<text x="108" y="100.2">23</text>
<text x="108" y="97.6">25</text>
<text x="138.5" y="100.2">22</text>
<text x="138.5" y="97.6">24</text>
<text x="47" y="105.2">GND</text>
<text x="49.8" y="107.8">ID</text>
<text x="108" y="102.7">21</text>
<text x="138.5" y="102.7">20</text>
<text x="38.4" y="112.9">USB_FS_DM</text>
<text x="38.8" y="110.3">USB_FS_DP</text>
<text x="108" y="112.9">USB_DM</text>
<text x="108" y="110.3">GND</text>
<text x="138.5" y="110.3">10</text>
<text x="139.7" y="112.9">8</text>
<text x="45.9" y="115.4">VBUS</text>
<text x="108" y="117.9">GND</text>
<text x="108" y="115.4">USB_DP</text>
<text x="136.2" y="117.9">VCC</text>
<text x="139.7" y="115.4">6</text>
<text x="108" y="123">1</text>
<text x="108" y="120.5">GND</text>
<text x="136.2" y="120.5">VCC</text>
</g>
<g font-size="2.3" fill="#cc8006">
<text x="28.3" y="167.9" transform="rotate(90 28.3 167.9)">+</text>
<text x="109.6" y="167.9" transform="rotate(90 109.6 167.9)">+</text>
</g>
<g font-size="1.8">
<text x="31.7" y="1.9">5</text>
<text x="90.1" y="1.9">4</text>
<text x="148.5" y="1.9">3</text>
<text x="206.8" y="1.9">2</text>
<text x="265.2" y="1.9">1</text>
<text x=".7" y="29.8">D</text>
<text x="295.1" y="29.8">D</text>
<text x=".7" y="80.9">C</text>
<text x="295.1" y="80.9">C</text>
<text x=".7" y="132.1">B</text>
<text x="295.1" y="132.1">B</text>
<text x=".7" y="183.3">A</text>
<text x="295.1" y="183.3">A</text>
<text x="31.7" y="209.2">5</text>
<text x="90.1" y="209.2">4</text>
<text x="148.5" y="209.2">3</text>
<text x="206.8" y="209.2">2</text>
<text x="265.2" y="209.2">1</text>
</g>
</svg>
